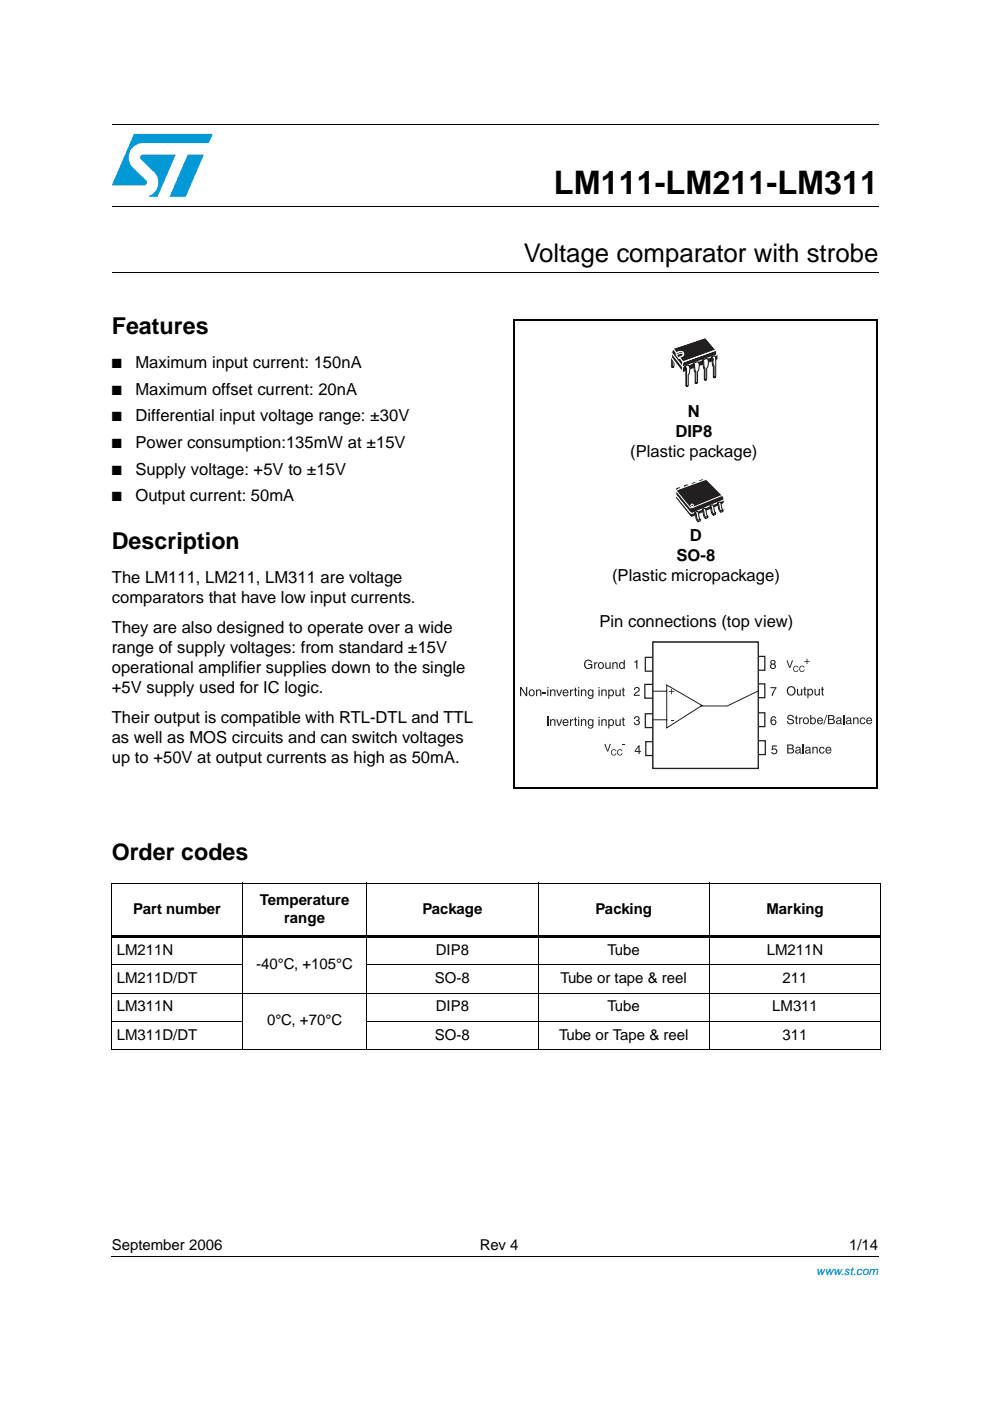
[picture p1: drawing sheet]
<svg xmlns="http://www.w3.org/2000/svg" width="210mm" height="297mm" viewBox="0 0 210 297" stroke-linecap="round" stroke-linejoin="round" font-family="sans-serif">
<g fill="#0099d8">
<path d="M39.8 32.8h3.4l-3.8 8.9h-3.5z"/>
<path d="M28.4 28.4h16.7l-.8 1.9h-14a3 3 0 0 0-2.8 2 3 3 0 0 0 .8 3.4l2.7 2.5a.62 .62 0 0 1 .1 .7 .62 .62 0 0 1-.5 .4h-6.9z"/>
<path d="M29.9 33l.4-.2h7l-3.9 8.9h-1.9a3.2 3.2 0 0 0 1.3-5.1l-2.9-2.8-.2-.4z"/>
</g>
<path d="M23.7 26.3h162.5M23.7 43.8h162.5M23.7 57.7h162.5M23.7 266.3h162.6" fill="none" stroke="#000" stroke-width=".21"/>
<path d="M23.6 266.3l.1 .1z" fill="#000"/>
<path d="M109.9 135.8h75.1v27.5h-75.1z" fill="#fff"/>
<path d="M136.7 145.1h2v2.9h-2zM160.1 145h2.1v2.9h-2.1z" fill="none" stroke="#231f20" stroke-width=".27"/>
<path d="M138.4 136.1h22.4v26.8h-22.4z" fill-rule="evenodd" fill="#fff" stroke="#231f20" stroke-width=".27"/>
<path d="M136.8 139.4h2v2.9h-2zM160.1 139.2h2.1v2.9h-2.1zM136.8 151.3h2v3h-2zM136.9 157.3h2v2.9h-2zM160.1 151.1h2.1v3h-2.1zM160.2 157.1h2.1v2.9h-2.1z" fill="none" stroke="#231f20" stroke-width=".27"/>
<path d="M138.4 136.1h22.4v26.8h-22.4z" fill-rule="evenodd" fill="#fff" stroke="#231f20" stroke-width=".27"/>
<path d="M138.3 152.6h3.2M138.4 146.5h3.1M141.4 145.2l7.4 4.4-7.4 4.7zM160.9 146.4l-6.7 3.3h-5.7" fill="none" stroke="#231f20" stroke-width=".21"/>
<g fill="#231f20">
<path d="M134.5 140.3l.6-.4v1.9h-.2v-1.3h-.4z"/>
<path d="M134.7 145.8a.62 .62 0 0 1 .9 .2 .62 .62 0 0 1-.5 .8l-.5 .5h1v.2h-1.2a1.83 1.83 0 0 1 .9-1.1l.1-.4-.4-.1h-.2l-.2 .4h-.2z"/>
<path d="M134.5 152a.56 .56 0 0 1 .8-.1 .56 .56 0 0 1 .2 .8h-.1a.63 .63 0 0 1-.2 1.1 .63 .63 0 0 1-.8-.7h.2l.2 .4 .2 .1 .4-.2v-.2v-.2l-.5-.1v-.3l.4-.1v-.3l-.3-.2-.2 .1-.1 .4h-.3z"/>
<path d="M163.3 145.7h1.3l-.7 1.8h-.3l.1-.3 .7-1.3h-1.1z"/>
<path d="M163.7 158h1v.3h-.8l-.1 .5a.64 .64 0 0 1 1 .5 .64 .64 0 0 1-.9 .6l-.4-.5h.3a.42 .42 0 0 0 .5 .3 .42 .42 0 0 0 .2-.6 .42 .42 0 0 0-.5-.2l-.4 .2z"/>
<path d="M142.2 152.7h.6v.2h-.6z"/>
<path d="M141.8 146.6h.5v-.5h.2v.5h.4v.1h-.4v.5h-.2v-.5h-.5z"/>
<path d="M124 140.2a.85 .85 0 0 1 .9-.4 .85 .85 0 0 1 .6 .7h-.2a.68 .68 0 0 0-1-.3 .68 .68 0 0 0-.2 .9 .61 .61 0 0 0 .7 .5 .61 .61 0 0 0 .5-.6h-.6v-.2h.9v1h-.2l-.1-.2a.92 .92 0 0 1-1.2 .1 .92 .92 0 0 1-.2-1.2z"/>
<path d="M126 140.4h.2v.2l.5-.2v.2l-.4 .2-.1 1h-.2z"/>
<path d="M128.3 140.4h.3v1.1l.2 .1 .4-.2v-1h.3v1.4h-.3v-.2l-.2 .2a.46 .46 0 0 1-.7-.4z"/>
<path d="M129.8 140.4h.2v.2l.1-.1a.52 .52 0 0 1 .8 .1l.1 1.2h-.3v-1.1l-.3-.1-.3 .2v1h-.3z"/>
<path d="M110.3 145.7h.3l.9 1.5v-1.5h.3v1.9h-.3l-1-1.6v1.6h-.2z"/>
<path d="M113.7 146.2h.2v.2l.1-.1a.52 .52 0 0 1 .7 0l.1 1.3h-.2l-.1-1.1-.2-.1-.3 .1-.1 1.1h-.2z"/>
<path d="M115.1 146.7h.6v.3h-.6z"/>
<path d="M116.6 146.2h.3v.2v-.1a.52 .52 0 0 1 .8 0l.1 1.3h-.3v-1.1l-.3-.1-.3 .1v1.1h-.3z"/>
<path d="M117.9 146.2h.3l.4 1.1 .4-1.1h.2l-.5 1.4h-.3z"/>
<path d="M120.9 146.2h.2v.2l.4-.2v.2l-.4 .2v1h-.2z"/>
<path d="M121.9 145.8h.2v.4h.2v.2h-.2v.9l.2 .1v.2l-.4-.1v-1.1h-.2v-.2h.2z"/>
<path d="M123.2 146.2h.2v.2l.1-.1a.52 .52 0 0 1 .7 0l.1 1.3h-.2l-.1-1.1-.2-.1-.3 .1-.1 1.1h-.2z"/>
<path d="M127.5 146.2h.2v.2l.1-.1a.52 .52 0 0 1 .8 0v1.3h-.2v-1.1l-.3-.1-.3 .1-.1 1.1h-.2z"/>
<path d="M130.5 146.2h.2l.1 1.1 .2 .1 .3-.2 .1-1h.2v1.4h-.2v-.2l-.3 .2a.46 .46 0 0 1-.6-.4z"/>
<path d="M132 145.8h.3v.4h.2v.2h-.2v.9l.2 .1v.2l-.5-.1v-1.1h-.2v-.2h.2z"/>
<path d="M116 152h.2v1.9h-.2z"/>
<path d="M116.6 152.5h.3v.2v-.1a.52 .52 0 0 1 .8 0l.1 1.3h-.3v-1.1l-.3-.1-.3 .1v1.1h-.3z"/>
<path d="M117.9 152.5h.3l.4 1.1 .4-1.1h.2l-.5 1.4h-.3z"/>
<path d="M120.9 152.5h.2v.2l.4-.2v.2l-.4 .2v1h-.2z"/>
<path d="M121.9 152.1h.2v.4h.2v.2h-.2v.9l.2 .1v.2l-.4-.1v-1.1h-.2v-.2h.2z"/>
<path d="M123.2 152.5h.2v.2l.1-.1a.52 .52 0 0 1 .7 0l.1 1.3h-.2l-.1-1.1-.2-.1-.3 .1-.1 1.1h-.2z"/>
<path d="M127.5 152.5h.2v.2l.1-.1a.52 .52 0 0 1 .8 0v1.3h-.2v-1.1l-.3-.1-.3 .1-.1 1.1h-.2z"/>
<path d="M130.5 152.5h.2l.1 1.1 .2 .1 .3-.2 .1-1h.2v1.4h-.2v-.2l-.3 .2a.46 .46 0 0 1-.6-.4z"/>
<path d="M132 152.1h.3v.4h.2v.2h-.2v.9l.2 .1v.2l-.5-.1v-1.1h-.2v-.2h.2z"/>
<path d="M166.7 140h.3l.4 1.4 .5-1.4h.2l-.5 1.6h-.3z"/>
<path d="M168.3 141.3a.57 .57 0 0 1 1 .2l-.4-.2a.48 .48 0 0 0-.5 .5 .48 .48 0 0 0 .6 .4l.1-.2h.2l-.1 .3a.65 .65 0 0 1-1-.1 .65 .65 0 0 1 .1-.9z"/>
<path d="M169.6 141.3a.57 .57 0 0 1 1 .2l-.4-.2a.48 .48 0 0 0-.6 .5 .48 .48 0 0 0 .7 .4l.1-.2h.2l-.2 .3a.65 .65 0 0 1-.9-.1 .65 .65 0 0 1 .1-.9z"/>
<path d="M170.5 140.1h.5v-.4h.2v.4h.5v.2h-.5v.5h-.2v-.5h-.5z"/>
<path d="M128.1 157.7h.3l.4 1.4 .5-1.4h.2l-.6 1.6h-.2z"/>
<path d="M129.7 159a.57 .57 0 0 1 1 .3l-.4-.3a.48 .48 0 0 0-.6 .6 .48 .48 0 0 0 .7 .3l.1-.2h.2l-.2 .3a.65 .65 0 0 1-.9-.1 .65 .65 0 0 1 .1-.9z"/>
<path d="M131 159a.57 .57 0 0 1 1 .3l-.4-.3a.48 .48 0 0 0-.6 .6 .48 .48 0 0 0 .7 .3l.1-.2h.2l-.2 .3a.65 .65 0 0 1-.9-.1 .65 .65 0 0 1 .1-.9z"/>
<path d="M131.9 157.8h.6v.2h-.6z"/>
<path d="M169 146h.2v1.2l.3 .1 .3-.3 .1-1h.2v1.4h-.2v-.2l-.3 .3a.46 .46 0 0 1-.6-.4z"/>
<path d="M170.5 145.7h.2v.3h.3v.2h-.3v1l.3 .1v.1l-.5-.1v-1.1h-.2v-.2h.2z"/>
<path d="M172.7 146h.2l.1 1.2 .2 .1 .4-.3v-1h.2v1.4h-.2v-.2l-.3 .3a.46 .46 0 0 1-.6-.4z"/>
<path d="M174.2 145.7h.3v.3h.2v.2h-.2v1l.2 .1v.1l-.4-.1-.1-1.1h-.2v-.2h.2z"/>
<path d="M167.1 151.7a.73 .73 0 0 1 .7-.1 .73 .73 0 0 1 .5 .6h-.2a.43 .43 0 0 0-.5-.4 .43 .43 0 0 0-.4 .5l.7 .2a.57 .57 0 0 1 .4 .7 .57 .57 0 0 1-.7 .4l-.5-.1-.2-.3-.1-.3h.3a.5 .5 0 0 0 .5 .5 .5 .5 0 0 0 .5-.5l-.4-.2a.71 .71 0 0 1-.8-.6z"/>
<path d="M168.7 151.7h.3v.4h.2v.2h-.2v.9l.2 .1v.2l-.5-.1v-1.1h-.2v-.2h.2z"/>
<path d="M169.4 152.1h.3v.3l.4-.3v.2l-.4 .2v1h-.3z"/>
<path d="M175.2 151.6h.2l-.7 2h-.1z"/>
<path d="M178.8 151.6h.2v1.9h-.2z"/>
<path d="M180.9 152.1h.2v.2l.1-.1a.52 .52 0 0 1 .7 .1l.1 1.2h-.2v-1l-.3-.2-.3 .2-.1 1h-.2z"/>
<path d="M182.4 152.3a.58 .58 0 0 1 .7-.2 .58 .58 0 0 1 .4 .5h-.2l-.1-.2a.44 .44 0 0 0-.7 .4 .44 .44 0 0 0 .7 .4l.1-.2h.2a.64 .64 0 0 1-.9 .5 .64 .64 0 0 1-.3-.9z"/>
<path d="M170.2 157.8h.2v2h-.2z"/>
<path d="M172.2 158.4h.3v.2v-.1a.52 .52 0 0 1 .8 0l.1 1.3h-.3v-1.1l-.3-.2-.3 .2v1.1h-.3z"/>
<path d="M173.8 158.5a.58 .58 0 0 1 .6-.2 .58 .58 0 0 1 .4 .5h-.2v-.1a.44 .44 0 0 0-.7 .3 .44 .44 0 0 0 .6 .4l.1-.1h.2a.64 .64 0 0 1-.8 .4 .64 .64 0 0 1-.3-.9z"/>
<path d="M135.4 158l-.8 1.2v.2h.8v.5h.2v-.5h.3v-.2h-.3v-1.2zM135.4 158.4v.8h-.6z"/>
<path d="M163.5 140a.47 .47 0 0 0-.1 .7l.2 .1a.58 .58 0 0 0-.1 .9 .58 .58 0 0 0 .8 0 .58 .58 0 0 0-.1-.9l.1-.1a.46 .46 0 0 0-.1-.7zM163.5 141.3a.4 .4 0 0 1 .8 0 .4 .4 0 0 1-.8 0zM163.6 140.4a.32 .32 0 0 1 .6 0 .32 .32 0 0 1-.6 0z"/>
<path d="M163.7 151.9a.98 .98 0 0 0-.4 1.1 .98 .98 0 0 0 .9 .8 .61 .61 0 0 0 .4-1 .61 .61 0 0 0-1 0v-.2a.45 .45 0 0 1 .6-.5l.2 .2h.2l-.3-.4zM163.6 153.1a.41 .41 0 0 1 .8 0 .41 .41 0 0 1-.8 0z"/>
<path d="M126.8 141.1a.7 .7 0 0 0 1.4 0 .7 .7 0 0 0-1.4 0zM127.2 140.7a.48 .48 0 0 1 .6 .4 .48 .48 0 0 1-.6 .4l-.2-.4z"/>
<path d="M131.4 140.6a.68 .68 0 0 0-.1 .9 .68 .68 0 0 0 .9 .1l.1 .2h.2v-1.9h-.3v.7v-.1a.53 .53 0 0 0-.8 .1zM131.6 140.7a.47 .47 0 0 1 .6 .4 .47 .47 0 0 1-.6 .5l-.1-.5z"/>
<path d="M112.1 146.9a.7 .7 0 0 0 1.4 0 .7 .7 0 0 0-1.4 0zM112.5 146.5a.48 .48 0 0 1 .6 .4 .48 .48 0 0 1-.6 .4l-.2-.4z"/>
<path d="M116 146.2v1.4h.3v-1.4zM116 145.7v.2h.3v-.2z"/>
<path d="M119.4 146.4a.7 .7 0 0 0 .1 1.1 .7 .7 0 0 0 1-.3l-.3 .1a.4 .4 0 0 1-.6-.1l-.1-.2h1a.64 .64 0 0 0-.3-.8 .64 .64 0 0 0-.8 .2zM119.7 146.4h.4l.2 .4h-.8z"/>
<path d="M122.6 146.2v1.4h.2v-1.4zM122.6 145.7v.2h.2v-.2z"/>
<path d="M125 146.5a.47 .47 0 0 1 .6 .4 .47 .47 0 0 1-.6 .5l-.2-.5zM124.7 146.4a.69 .69 0 0 0 0 .9 .69 .69 0 0 0 .9 .1l-.1 .5-.4 .1-.5-.2 .2 .2a.66 .66 0 0 0 1-.3v-1.5h-.2v.2l-.1-.1a.53 .53 0 0 0-.8 .1z"/>
<path d="M126.9 146.2v1.4h.2v-1.4zM126.9 145.7v.2h.2v-.2z"/>
<path d="M129.3 146.5a.48 .48 0 0 1 .6 .4 .48 .48 0 0 1-.5 .5 .7 .7 0 0 1-.1-.9zM129 146.2v2h.2v-.8a.59 .59 0 0 0 .7 .2 .59 .59 0 0 0 .3-.7 .56 .56 0 0 0-.3-.7 .56 .56 0 0 0-.7 .2v-.2z"/>
<path d="M119.4 152.7a.7 .7 0 0 0 .1 1.1 .7 .7 0 0 0 1-.3l-.3 .1a.4 .4 0 0 1-.6-.1l-.1-.2h1a.64 .64 0 0 0-.3-.8 .64 .64 0 0 0-.8 .2zM119.7 152.7h.4l.2 .4h-.8z"/>
<path d="M122.6 152.5v1.4h.2v-1.4zM122.6 152v.2h.2v-.2z"/>
<path d="M125 152.8a.47 .47 0 0 1 .6 .4 .47 .47 0 0 1-.6 .5l-.2-.5zM124.7 152.7a.69 .69 0 0 0 0 .9 .69 .69 0 0 0 .9 .2l-.1 .4-.4 .1-.5-.2 .2 .2a.66 .66 0 0 0 1-.3v-1.5h-.2v.2l-.1-.1a.53 .53 0 0 0-.8 .1z"/>
<path d="M126.9 152.5v1.4h.2v-1.4zM126.9 152v.2h.2v-.2z"/>
<path d="M129.3 152.8a.48 .48 0 0 1 .6 .4 .48 .48 0 0 1-.5 .5 .7 .7 0 0 1-.1-.9zM129 152.5v2h.2v-.7a.59 .59 0 0 0 .7 .1 .59 .59 0 0 0 .3-.7 .56 .56 0 0 0-.3-.7 .56 .56 0 0 0-.7 .2v-.2z"/>
<path d="M167.3 145.9a.72 .72 0 0 1 .9 .1 .72 .72 0 0 1 0 1 .72 .72 0 0 1-.9 0 .97 .97 0 0 1 0-1.1zM166.7 146.5a1 1 0 0 0 2 0 1 1 0 0 0-2 0z"/>
<path d="M171.5 146.3a.48 .48 0 0 1 .7 .4 .48 .48 0 0 1-.6 .5 .7 .7 0 0 1-.1-.9zM171.2 146v2h.2v-.7a.59 .59 0 0 0 .8 .1 .59 .59 0 0 0 .2-.7 .56 .56 0 0 0-.3-.6 .56 .56 0 0 0-.7 .1v-.2z"/>
<path d="M170.2 152.9a.7 .7 0 0 0 1.4 0 .7 .7 0 0 0-1.4 0zM170.6 152.4a.48 .48 0 0 1 .7 .4 .48 .48 0 0 1-.7 .5l-.1-.5z"/>
<path d="M171.8 151.6v1.9h.2v-.1a.59 .59 0 0 0 .7 .1 .59 .59 0 0 0 .3-.7 .56 .56 0 0 0-.3-.7 .56 .56 0 0 0-.7 .2v-.7zM172.1 152.4a.48 .48 0 0 1 .7 .4 .48 .48 0 0 1-.6 .5 .7 .7 0 0 1-.1-.9z"/>
<path d="M173.4 152.3a.7 .7 0 0 0 0 1.1 .7 .7 0 0 0 1.1-.3l-.3 .1a.4 .4 0 0 1-.7 0v-.3h1a.64 .64 0 0 0-.3-.7 .64 .64 0 0 0-.8 .1zM173.7 152.4h.4l.1 .3h-.7z"/>
<path d="M175.8 151.8l.7 .1 .1 .4-.8 .1zM175.5 151.6v1.9h.9a.54 .54 0 0 0 .6-.4 .54 .54 0 0 0-.3-.6l.1-.1a.47 .47 0 0 0-.1-.7zM175.8 152.6l.7 .1 .2 .1v.3l-.9 .2z"/>
<path d="M177.4 152.3l-.1 .3 .5-.3 .4 .2-.1 .1-.7 .2a.48 .48 0 0 0 .1 .7 .48 .48 0 0 0 .7-.2v.2h.4l-.2-.2v-.8a.59 .59 0 0 0-1-.2zM177.5 153l.7-.2a.41 .41 0 0 1-.2 .5 .41 .41 0 0 1-.5 0z"/>
<path d="M179.5 152.3l-.1 .3 .5-.3 .4 .2-.1 .1-.7 .2a.48 .48 0 0 0 .1 .7 .48 .48 0 0 0 .7-.2v.2h.3l-.1-.2v-.8a.59 .59 0 0 0-1-.2zM179.6 153l.6-.2a.41 .41 0 0 1-.1 .5 .41 .41 0 0 1-.5 0z"/>
<path d="M183.8 152.3a.7 .7 0 0 0 0 1.1 .7 .7 0 0 0 1.1-.3l-.3 .1a.4 .4 0 0 1-.7 0v-.3h1a.64 .64 0 0 0-.3-.7 .64 .64 0 0 0-.8 .1zM184.1 152.4h.4l.2 .3h-.8z"/>
<path d="M167.2 158.1h.7l.1 .4-.8 .1zM166.9 157.8v2h.8a.54 .54 0 0 0 .7-.4 .54 .54 0 0 0-.4-.7l.2-.1a.47 .47 0 0 0-.2-.7zM167.2 158.9h.7l.2 .1v.4l-.9 .1z"/>
<path d="M168.7 158.5v.3l.5-.3 .3 .2v.2l-.8 .2a.48 .48 0 0 0 .1 .7 .48 .48 0 0 0 .7-.2l.1 .1 .3 .1-.1-.3v-.8a.59 .59 0 0 0-1.1-.2zM168.9 159.2l.6-.2a.41 .41 0 0 1-.1 .5 .41 .41 0 0 1-.5 0z"/>
<path d="M170.8 158.5l-.1 .3 .6-.3 .3 .2v.2l-.8 .2a.48 .48 0 0 0 .1 .7 .48 .48 0 0 0 .7-.2l.1 .1 .3 .1-.2-.3v-.8a.59 .59 0 0 0-1-.2zM171 159.2l.6-.2a.41 .41 0 0 1-.2 .5 .41 .41 0 0 1-.5 0z"/>
<path d="M175.2 158.5a.7 .7 0 0 0 0 1.2 .7 .7 0 0 0 1.1-.4l-.3 .1a.4 .4 0 0 1-.7 0v-.3h1a.64 .64 0 0 0-.3-.7 .64 .64 0 0 0-.8 .1zM175.4 158.6h.5l.1 .3h-.7z"/>
</g>
<path d="M142.3 71.5h9.8v10.5h-9.8z" fill="#fff"/>
<path d="M143 74.8l.5-.3 1.5-.1 1.3 .6-1.1 .8-1.3 .5z" fill-rule="evenodd" fill="#231f20" stroke="#fff" stroke-width=".21"/>
<path d="M143 74.8l.5-.3 1.5-.1 1.3 .6-1.1 .8-1.3 .5z" fill="none" stroke="#111614" stroke-width=".21"/>
<path d="M143.4 74.8l.3-.2a.78 .78 0 0 1 1.3 .4l-.1 .3-.1-.2a1.09 1.09 0 0 0-1.4 .1z" fill-rule="evenodd" fill="#231f20" stroke="#fff" stroke-width=".21"/>
<path d="M142.5 75.1l.3 .5-.2 2-.2 .2z" fill-rule="evenodd" fill="#574144"/>
<path d="M142.5 75.1l.3 .5-.2 2-.2 .2z" fill-rule="evenodd" fill="#fff" stroke="#231f20" stroke-width=".21"/>
<path d="M142.6 77.6l.1 .1 .2-.1-.4 .3-.1-.1z" fill-rule="evenodd" fill="#fff"/>
<path d="M142.6 77.6l.1 .1 .2-.1-.4 .3-.1-.1zM142.7 77.8l-.1 .1M142.8 77.7l-.1 .2" fill="none" stroke="#111614" stroke-width=".21"/>
<path d="M142.5 75.4h.4v2.2l-.2 .1-.2-.1z" fill-rule="evenodd" fill="#fff"/>
<path d="M142.5 75.4h.4v2.2l-.2 .1-.2-.1z" fill="none" stroke="#111614" stroke-width=".21"/>
<path d="M144.7 77.8l7.3-2.6v.9l-7.4 2.7z" fill-rule="evenodd" fill="#231f20"/>
<path d="M144.7 77.8l7.3-2.6v.9l-7.4 2.7z" fill="none" stroke="#111614" stroke-width=".21"/>
<path d="M144.8 76.8l7.1-2.6 .1 1-7.3 2.6z" fill-rule="evenodd" fill="#231f20"/>
<path d="M144.8 76.8l7.1-2.6 .1 1-7.3 2.6z" fill="none" stroke="#fff" stroke-width=".21"/>
<path d="M142.7 73.9l6.9-2.3 2.2 2.6-7 2.5-.8-.9a.81 .81 0 0 0 .9-1 1.05 1.05 0 0 0-1.5 0z" fill-rule="evenodd" fill="#231f20" stroke="#fff" stroke-width=".21"/>
<path d="M142.7 73.9l6.9-2.3 2.2 2.6-7 2.5-.8-.9 .4-.2a.57 .57 0 0 0 .5-.3 .57 .57 0 0 0-.1-.6l-.5-.2-.9 .3z" fill="none" stroke="#fff" stroke-width=".21"/>
<path d="M142.4 74.8l2.3 2.9-.1 1.1-2.2-3z" fill-rule="evenodd" fill="#a3948f" stroke="#fff" stroke-width=".21"/>
<path d="M142.4 74.8l2.3 2.9-.1 1.1-2.2-3z" fill-rule="evenodd" fill="#231f20" stroke="#fff" stroke-width=".21"/>
<path d="M142.7 73.9l.7 .9v.5l.6 .8v-.4l.7 1v1l-2.3-2.9z" fill-rule="evenodd" fill="#a3948f"/>
<path d="M142.7 73.9l.7 .9v.5l.6 .8v-.4l.7 1v1l-2.3-2.9z" fill-rule="evenodd" fill="#231f20" stroke="#fff" stroke-width=".21"/>
<path d="M147 77l.4 .2 .1 1.3 .3 .5-.2 2-.2 .2v-2.2l-.2-.3z" fill-rule="evenodd" fill="#fff"/>
<path d="M147 77l.4 .2 .1 1.3 .3 .5-.2 2-.2 .2v-2.2l-.2-.3z" fill="none" stroke="#111614" stroke-width=".21"/>
<path d="M147.6 81l.1 .2 .2-.2-.4 .3-.1-.1z" fill-rule="evenodd" fill="#fff"/>
<path d="M147.6 81l.1 .2 .2-.2-.4 .3-.1-.1zM147.7 81.2l-.1 .1M147.8 81.2l-.1 .1" fill="none" stroke="#111614" stroke-width=".21"/>
<path d="M147 77l.9-.3 .3 .3a1.98 1.98 0 0 1-.3 1.8v2.2l-.2 .2-.2-.2v-2.2l-.1-.2-.1-1.3z" fill-rule="evenodd" fill="#fff"/>
<path d="M147 77l.9-.3 .3 .3a1.98 1.98 0 0 1-.3 1.8v2.2l-.2 .2-.2-.2v-2.2l-.1-.2-.1-1.2z" fill="none" stroke="#111614" stroke-width=".21"/>
<path d="M150.9 75.6l.4 .5v1.2l.3 .5-.1 2-.2 .2v-2.3l-.2-.2-.1-.8a.77 .77 0 0 0-.1-.9z" fill-rule="evenodd" fill="#fff"/>
<path d="M150.9 75.6a.77 .77 0 0 1 .4 .9v.8l.3 .5-.1 2-.2 .2v-2.3l-.2-.2-.1-.8 .1-.3z" fill="none" stroke="#111614" stroke-width=".21"/>
<path d="M151.4 79.8l.1 .1 .2-.1-.3 .3-.1-.1z" fill-rule="evenodd" fill="#fff"/>
<path d="M151.4 79.8l.1 .1 .2-.1-.3 .3-.1-.1zM151.5 79.9l-.1 .2M151.6 79.9v.2" fill="none" stroke="#111614" stroke-width=".21"/>
<path d="M150.9 75.6l.5-.2 .4 .5v3.9l-.3 .1-.1-.1v-2.3l-.2-.2-.1-.8a.6 .6 0 0 0-.2-.9z" fill-rule="evenodd" fill="#fff"/>
<path d="M150.9 75.6l.5-.2 .4 .5v3.9l-.3 .1-.1-.1v-2.3l-.2-.2-.1-.8a.7 .7 0 0 0-.2-.9z" fill="none" stroke="#111614" stroke-width=".21"/>
<path d="M148.9 76.3l.5 .3v1.2l.3 .5-.2 2-.2 .2v-2.2l-.1-.2z" fill-rule="evenodd" fill="#fff"/>
<path d="M148.9 76.3l.5 .3v1.2l.3 .5-.2 2-.2 .2v-2.2l-.1-.2z" fill="none" stroke="#111614" stroke-width=".21"/>
<path d="M149.5 80.4l.1 .1 .2-.2-.2 .3-.3-.1z" fill-rule="evenodd" fill="#fff"/>
<path d="M149.5 80.4l.1 .1 .2-.2-.2 .3-.3-.1zM149.6 80.5l-.1 .1M149.7 80.5l-.1 .1" fill="none" stroke="#111614" stroke-width=".21"/>
<path d="M148.9 76.3l1-.3 .2 .3a1.97 1.97 0 0 1-.3 1.8v2.2l-.2 .2-.1-.2v-2.2l-.2-.2-.1-1.3z" fill-rule="evenodd" fill="#fff"/>
<path d="M148.9 76.3l1-.3 .2 .3a1.97 1.97 0 0 1-.3 1.8v2.2l-.2 .2-.1-.2v-2.2l-.2-.2-.1-1.2z" fill="none" stroke="#111614" stroke-width=".21"/>
<path d="M145.2 77.7l.4 .6a8.7 8.7 0 0 1 0 3.4h-.2v-3.3z" fill-rule="evenodd" fill="#fff"/>
<path d="M145.2 77.7l.4 .6a8.7 8.7 0 0 1 0 3.4h-.2v-3.3z" fill="none" stroke="#111614" stroke-width=".21"/>
<path d="M145.4 81.7l.3 .1 .2-.1-.1 .2z" fill-rule="evenodd" fill="#fff"/>
<path d="M145.4 81.7l.3 .1 .2-.1-.1 .2zM145.7 81.8l-.1 .1" fill="none" stroke="#111614" stroke-width=".21"/>
<path d="M145.2 77.6l.8-.2 .3 .7-.1 1-.3 .4v2.2l-.2 .1-.1-.1v-3.5z" fill-rule="evenodd" fill="#fff"/>
<path d="M145.2 77.6l.8-.2 .3 .7-.1 1-.3 .4v2.2l-.2 .1-.1-.1v-3.4z" fill="none" stroke="#111614" stroke-width=".21"/>
<path d="M143.1 101.6h10.5v9.2h-10.5z" fill="#fff"/>
<path d="M143.5 103.6l.1 .1a1.93 1.93 0 0 1 1 1.1l.3 .2v.3l-.4 .2-.5-.7a.73 .73 0 0 0-.5-.9z" fill-rule="evenodd" fill="#fff"/>
<path d="M143.5 103.6l.8 .7 .2 .3 .4 .4v.3l-.4 .2-.3-.2-.4-1.2-.3-.2zM144.4 105.2v.3" fill="none" stroke="#111614" stroke-width=".21"/>
<path d="M143.5 103.6a.75 .75 0 0 1 .9 0 .75 .75 0 0 1 .2 .9l.3 .5-.4 .2-.4-.4a1.43 1.43 0 0 0-.6-1.2z" fill-rule="evenodd" fill="#fff"/>
<path d="M143.5 103.6l.5-.2 .4 .3 .5 1.3-.5 .1-.3-.5-.3-.8z" fill="none" stroke="#111614" stroke-width=".21"/>
<path d="M145.1 103a2.03 2.03 0 0 1 1.2 1.2l.3 .2v.3l-.5 .2-.4-.6a.8 .8 0 0 0-.6-1z" fill-rule="evenodd" fill="#fff"/>
<path d="M145.1 103l.9 .7 .1 .4 .5 .3v.3l-.5 .2-.2-.2-.4-1.2-.4-.2zM146.1 104.6v.3" fill="none" stroke="#111614" stroke-width=".21"/>
<path d="M145.2 103a.75 .75 0 0 1 .8 0 .75 .75 0 0 1 .3 .9l.2 .5-.4 .2-.2-.5a1.12 1.12 0 0 0-.7-1.1z" fill-rule="evenodd" fill="#fff"/>
<path d="M145.2 103l.5-.2 .5 .5 .3 1.1-.4 .2-.1-.2a1.46 1.46 0 0 0-.8-1.4z" fill="none" stroke="#111614" stroke-width=".21"/>
<path d="M146.8 102.5a1.86 1.86 0 0 1 1.1 1.2l.3 .2v.3l-.5 .2-.4-.6a.78 .78 0 0 0-.5-1z" fill-rule="evenodd" fill="#fff"/>
<path d="M146.8 102.5l.8 .7 .2 .4 .4 .3v.3l-.5 .2-.2-.2-.4-1.2-.3-.2zM147.7 104.1v.3" fill="none" stroke="#111614" stroke-width=".21"/>
<path d="M146.8 102.5a.7 .7 0 0 1 .8 0 .7 .7 0 0 1 .3 .7l.3 .7-.5 .2-.3-.4a.92 .92 0 0 0-.6-1.2z" fill-rule="evenodd" fill="#fff"/>
<path d="M146.8 102.5h.1a.68 .68 0 0 1 1 .7l.3 .7-.5 .2a1.02 1.02 0 0 1-.3-1.1z" fill="none" stroke="#111614" stroke-width=".21"/>
<path d="M148.4 101.9l.1 .1a1.93 1.93 0 0 1 1 1.1l.3 .2v.3l-.4 .2-.5-.6a.79 .79 0 0 0-.5-.9z" fill-rule="evenodd" fill="#fff"/>
<path d="M148.4 101.9l.8 .7 .2 .4 .4 .3v.3l-.4 .2-.3-.2-.4-1.2-.3-.1zM149.3 103.5v.3" fill="none" stroke="#111614" stroke-width=".21"/>
<path d="M148.4 101.9a.7 .7 0 0 1 .8 0 .7 .7 0 0 1 .3 .7l.3 .7-.5 .2-.2-.4-.1-.7z" fill-rule="evenodd" fill="#fff"/>
<path d="M148.4 101.9h.2a.69 .69 0 0 1 .9 .7l.3 .7-.5 .2-.2-.5a.9 .9 0 0 0-.7-1.1z" fill="none" stroke="#111614" stroke-width=".21"/>
<path d="M143.6 103.9l6.2-2.2 3.5 3.5-6.9 3-3-3.5-.1-.5z" fill-rule="evenodd" fill="#231f20"/>
<path d="M143.5 104l6-2.3a1.32 1.32 0 0 1 1.2 .8l2.6 2.7-6.9 3-3-3.5-.1-.5z" fill="none" stroke="#fff" stroke-width=".21"/>
<path d="M143.4 104.2l3 3.5 6.4-2.5a.54 .54 0 0 1 .7 .3 .54 .54 0 0 1-.3 .6l-6.5 2.7-.4-.2-3-3.6z" fill-rule="evenodd" fill="#231f20"/>
<path d="M143.4 104.2l.2 .1 2.7 3.3 .2 .1 6.3-2.5a.54 .54 0 0 1 .6 .3 .54 .54 0 0 1-.2 .6l-6.2 2.7a.78 .78 0 0 1-1-.6l-2.4-2.9a.89 .89 0 0 1-.2-1.1z" fill="none" stroke="#fff" stroke-width=".21"/>
<path d="M143.3 105l2.9 3.5 .4 .4 7-2.8a.72 .72 0 0 1-.6 .9l-6.4 2.7-3.1-3.7a.96 .96 0 0 1-.2-1z" fill-rule="evenodd" fill="#231f20"/>
<path d="M143.3 105l2.9 3.5 .4 .4 6.8-2.8 .2 .1-.1 .4-.3 .3-6.6 2.8-3.1-3.8-.3-.4z" fill="none" stroke="#fff" stroke-width=".21"/>
<path d="M146.7 107.8l.2 .8" fill="none" stroke="#111614" stroke-width=".21"/>
<path d="M146.5 107h.5v.4h-.5z" fill-rule="evenodd" fill="#c7d0d6"/>
<circle cx="146.7" cy="107.2" r=".28" fill="#231f20" stroke="#fff" stroke-width=".21"/>
<path d="M147.3 108.6l.5 .5 .3 .8 .3 .2 .1 .3-.5 .2-.3-.3z" fill-rule="evenodd" fill="#fff"/>
<path d="M147.3 108.6l.5 .5 .3 .7 .4 .4v.2l-.5 .2-.2-.2z" fill="none" stroke="#111614" stroke-width=".21"/>
<path d="M147.4 108.6l.4-.2a1.01 1.01 0 0 1 .4 1.1l.3 .6-.5 .2z" fill-rule="evenodd" fill="#fff"/>
<path d="M147.4 108.6l.5-.2 .1 .2 .5 1.5-.5 .2z" fill="none" stroke="#111614" stroke-width=".21"/>
<path d="M152.1 106.6l.5 .5 .3 .8 .4 .2v.3l-.5 .2-.3-.3z" fill-rule="evenodd" fill="#fff"/>
<path d="M152.1 106.6l.5 .4 .3 .8 .4 .4v.2l-.5 .2-.2-.2z" fill="none" stroke="#111614" stroke-width=".21"/>
<path d="M152.2 106.6l.4-.2a1.82 1.82 0 0 1 .5 1.5l.2 .2-.5 .2z" fill-rule="evenodd" fill="#fff"/>
<path d="M152.2 106.6l.5-.2 .1 .2 .5 1.5-.5 .2z" fill="none" stroke="#111614" stroke-width=".21"/>
<path d="M148.9 108l.5 .5 .3 .7 .4 .3v.3l-.5 .2a2.7 2.7 0 0 1-.7-2z" fill-rule="evenodd" fill="#fff"/>
<path d="M148.9 108l.4 .4 .3 .7 .5 .4v.3l-.5 .2-.2-.2z" fill="none" stroke="#111614" stroke-width=".21"/>
<path d="M149 107.9l.4-.1 .2 .1 .5 1.6-.5 .2-.1-.2z" fill-rule="evenodd" fill="#fff"/>
<path d="M149 107.9l.4-.1 .2 .1 .5 1.6-.6 .1z" fill="none" stroke="#111614" stroke-width=".21"/>
<path d="M150.6 107.2l.4 .5 .3 .8 .4 .3v.2l-.4 .2-.3-.3z" fill-rule="evenodd" fill="#fff"/>
<path d="M150.6 107.2l.4 .5 .3 .7 .4 .4v.2l-.4 .2-.3-.2zM151.2 109v.2" fill="none" stroke="#111614" stroke-width=".21"/>
<path d="M150.6 107.2l.5-.2a1.78 1.78 0 0 1 .4 1.5l.2 .2-.5 .2z" fill-rule="evenodd" fill="#fff"/>
<path d="M148 110.3v.3M149.6 109.7v.2M150.6 107.2l.5-.2 .1 .2 .5 1.5-.5 .2zM152.8 108.3v.3" fill="none" stroke="#111614" stroke-width=".21"/>
<path d="M108.9 67.8h77.3M108.9 67.6v99.4M186 67.8v99.4M108.7 167h77.3" fill="none" stroke="#000" stroke-width=".36"/>
<g fill="none" stroke="#000" stroke-width=".21">
<path d="M23.6 187.3h163.2M23.7 187.3v35.1M51.4 187.2v35.4M77.8 187.2v35.4M114.1 187.2v35.4M150.4 187.2v35.4M186.8 187.3v35.1M23.6 204.6h27.9M23.6 210.5h163.2M23.6 216.5h27.9M77.7 204.6h109.1M77.7 216.5h109.1"/>
<path d="M23.6 222.5h163.2"/>
</g>
<path d="M23.6 198.3h163.2v.5h-163.2z" fill="#000"/>
<text font-size="6.9" x="117.5" y="41.1">LM111-LM211-LM311</text>
<text font-size="5.5" x="111.1" y="55.6">Voltage comparator with strobe</text>
<g font-size="4.9">
<text x="23.7" y="70.9">Features</text>
<text x="23.7" y="116.4">Description</text>
<text x="23.7" y="182.4">Order codes</text>
</g>
<g font-size="3.5">
<text x="28.7" y="78.1">Maximum input current: 150nA</text>
<text x="28.7" y="83.7">Maximum offset current: 20nA</text>
<text x="28.7" y="89.4">Differential input voltage range: ±30V</text>
<text x="145.8" y="88.4">N</text>
<text x="28.7" y="95">Power consumption:135mW at ±15V</text>
<text x="143.2" y="92.6">DIP8</text>
<text x="28.7" y="100.6">Supply voltage: +5V to ±15V</text>
<text x="133.6" y="96.8">(Plastic package)</text>
<text x="28.7" y="106.3">Output current: 50mA</text>
<text x="143.4" y="119">SO-8</text>
<text x="146.3" y="114.8">D</text>
<text x="23.7" y="123.6">The LM111, LM211, LM311 are voltage</text>
<text x="129.8" y="123.3">(Plastic micropackage)</text>
<text x="23.7" y="127.8">comparators that have low input currents.</text>
<text x="23.7" y="134.2">They are also designed to operate over a wide</text>
<text x="127.1" y="132.8">Pin connections (top view)</text>
<text x="23.7" y="138.4">range of supply voltages: from standard ±15V</text>
<text x="23.7" y="142.6">operational amplifier supplies down to the single</text>
<text x="23.7" y="146.9">+5V supply used for IC logic.</text>
<text x="23.7" y="153.2">Their output is compatible with RTL-DTL and TTL</text>
<text x="23.7" y="157.5">as well as MOS circuits and can switch voltages</text>
<text x="23.7" y="161.7">up to +50V at output currents as high as 50mA.</text>
</g>
<g font-size="3.2">
<text x="55.1" y="191.9">Temperature</text>
<text x="28.2" y="193.8">Part number</text>
<text x="60.2" y="195.7">range</text>
<text x="89.6" y="193.8">Package</text>
<text x="126.3" y="193.8">Packing</text>
<text x="162.5" y="193.8">Marking</text>
<text x="24.8" y="202.4">LM211N</text>
<text x="92.4" y="202.4">DIP8</text>
<text x="128.8" y="202.4">Tube</text>
<text x="162.6" y="202.4">LM211N</text>
<text x="24.8" y="208.4">LM211D/DT</text>
<text x="54.3" y="205.4">-40°C, +105°C</text>
<text x="92.2" y="208.4">SO-8</text>
<text x="118.9" y="208.4">Tube or tape &amp; reel</text>
<text x="165.9" y="208.4">211</text>
<text x="24.8" y="214.4">LM311N</text>
<text x="92.4" y="214.4">DIP8</text>
<text x="128.8" y="214.4">Tube</text>
<text x="163.7" y="214.4">LM311</text>
<text x="24.8" y="220.4">LM311D/DT</text>
<text x="56.6" y="217.4">0°C, +70°C</text>
<text x="92.2" y="220.4">SO-8</text>
<text x="118.5" y="220.4">Tube or Tape &amp; reel</text>
<text x="165.9" y="220.4">311</text>
<text x="23.7" y="265">September 2006</text>
<text x="101.7" y="265">Rev 4</text>
<text x="180" y="265">1/14</text>
</g>
<g font-size="2.8">
<text x="23.7" y="78.1">■</text>
<text x="23.7" y="83.7">■</text>
<text x="23.7" y="89.4">■</text>
<text x="23.7" y="95">■</text>
<text x="23.7" y="100.6">■</text>
<text x="23.7" y="106.3">■</text>
</g>
<text font-size="2.5" fill="#00f" x="173.1" y="270.4">www.st.com</text>
</svg>
